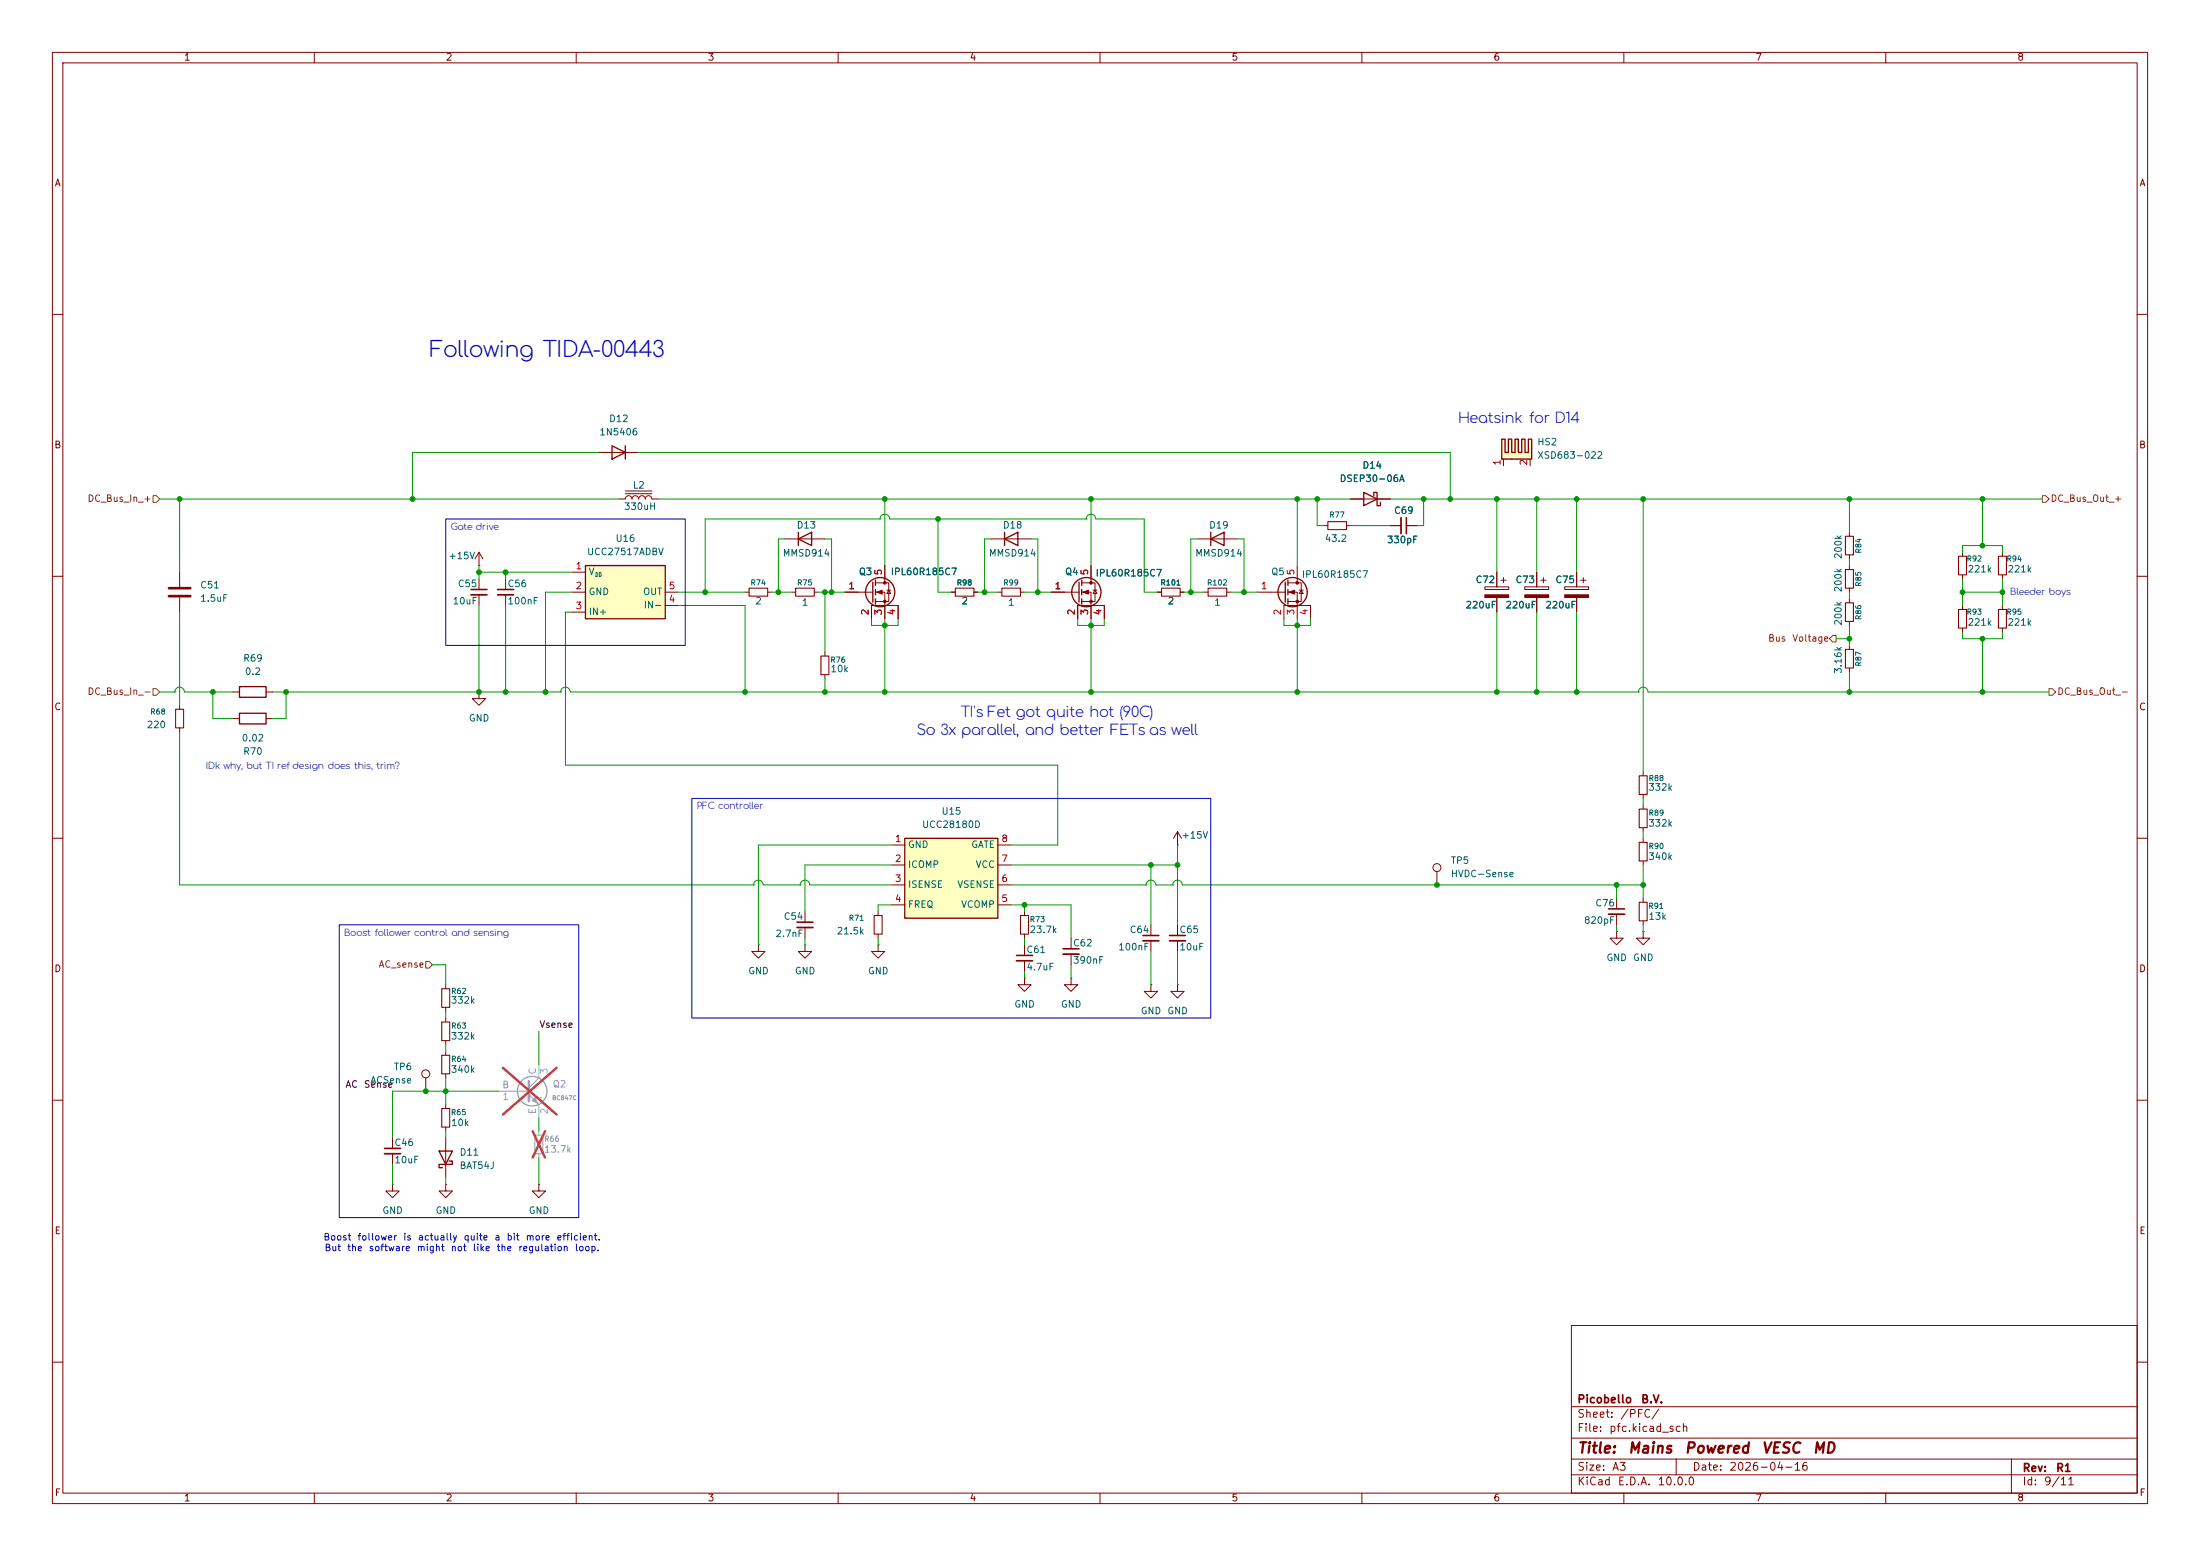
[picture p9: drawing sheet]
<svg xmlns="http://www.w3.org/2000/svg" width="420mm" height="297mm" viewBox="0 0 420 297" stroke-linecap="round" stroke-linejoin="round" font-family="sans-serif">
<g fill="none" stroke="#840000" stroke-width=".19">
<path d="M10 10h400v277h-400zM12 12h396v273h-396zM60 10v2M110 10v2M160 10v2M210 10v2M260 10v2M310 10v2M360 10v2M10 60h2M408 60h2M10 110h2"/>
<path d="M96.5 110.5v2M96.5 113.5v2.1M408 110h2M10 160h2M408 160h2M10 210h2M408 210h2M300 253h108v32h-108zM10 260h2M300 278.5h108M300 274.5h108M300 268.5h108"/>
<path d="M320 278.5v3M384 278.5v6.5M408 260h2M60 285v2M110 285v2M160 285v2M210 285v2M260 285v2M300 281.5h108M310 285v2M360 285v2"/>
</g>
<path d="M95 112.5h3" fill="none" stroke="#840000" stroke-width=".3"/>
<path d="M95 113.5h3" fill="none" stroke="#840000" stroke-width=".33"/>
<g fill="#ffffc2">
<path d="M286.7 83.8h.6v2.6h.7v-2.6h.6v2.6h.6l-.6 1.2h-1.9z"/>
<path d="M289.2 83.8h.7v2.6h.6v-2.6h.6v2.6h.7v-2.6h.6v3.8h-3.8l.6-1.2z"/>
</g>
<path d="M116.8 85.1l2.6 1.3-2.6 1.2zM119.4 85.1v2.5M286.7 83.8h.6v2.6h.7v-2.6h.6v2.6h.6v-2.6h.7v2.6h.6v-2.6h.6v2.6h.7v-2.6h.6v3.8h-5.7zM45.7 131.1h5.1v2h-5.1zM45.7 136.1h5.1v2.1h-5.1z" fill="none" stroke="#840000" stroke-width=".25"/>
<g fill="none" stroke="#840000" stroke-width=".19">
<path d="M114.3 86.4h7.6M118.1 95.3h1.3a.64 .64 0 0 1 .6-.7 .64 .64 0 0 1 .6 .7 .64 .64 0 0 1 .7-.7 .64 .64 0 0 1 .6 .7 .64 .64 0 0 1 .7-.7 .64 .64 0 0 1 .6 .7 .64 .64 0 0 1 .6-.7 .64 .64 0 0 1 .7 .7h1.2M119.4 94.2h5.1M119.4 93.7h5.1M287 87.6v1.3M292.1 87.6v1.3M34.3 109.2v2.8M34.3 114v2.8M142.2 113h.8M146.6 113h.7M283.5 112h4.5v.5h-4.5zM285.7 109.2v2.8"/>
<path d="M285.7 114v2.8M286.5 110.7h1M287 110.2v1.1M291.1 112h4.6v.5h-4.6zM293.4 109.2v2.8M293.4 114v2.8M294.1 110.7h1M294.6 110.2v1.1M34.3 134.6v.8M34.3 138.9v.8M44.4 132.1h1.3M44.4 137.2h1.3"/>
<path d="M50.8 132.1h1.3M50.8 137.2h1.3M91.4 132.1v1.3h-1.2l1.2 1.2 1.3-1.2h-1.3M91.4 132.1h.1"/>
</g>
<g fill="#840000" stroke="#840000" stroke-width=".19">
<path d="M291.1 113.5h4.6v.5h-4.6z"/>
<path d="M283.5 113.5h4.5v.5h-4.5z"/>
</g>
<path d="M32.3 112.3h4M32.3 113.8h4" fill="none" stroke="#840000" stroke-width=".51"/>
<path d="M143 112.3h3.6v1.5h-3.6zM33.5 135.4h1.6v3.5h-1.6z" fill="none" stroke="#840000" stroke-width=".2"/>
<path d="M111.8 108h15.2v10.1h-15.2z" fill="#ffffc2"/>
<g fill="none" stroke="#840000" stroke-width=".25">
<path d="M260.3 94l2.6 1.3-2.6 1.2zM262.3 94.6v-.6h.6v2.5h.6v-.6M111.8 108h15.2v10.1h-15.2zM166.6 111.1v3.8M167.1 110.7v1.1M167.1 112.5v1M167.1 114.3v1M206 111.1v3.8M206.5 110.7v1.1M206.5 112.5v1M206.5 114.3v1M231.1 102.9l2.6-1.3v2.5z"/>
<path d="M231.1 101.6v2.5M245.4 111.1v3.8M245.9 110.7v1.1M245.9 112.5v1M245.9 114.3v1M83.8 219.7h2.6l-1.3 2.5zM85.7 221.6h.7v.6h-2.6v.7h.7"/>
<circle cx="168" cy="113" r="2.79"/>
<circle cx="207.4" cy="113" r="2.79"/>
<circle cx="246.8" cy="113" r="2.79"/>
</g>
<g fill="none" stroke="#840000" stroke-width=".19">
<path d="M257.8 95.3h7.6M91.4 108h.1M91.4 105.4l.8 1.3M91.4 105.4l-.7 1.3M91.4 105.4v2.6M91.4 110.5v2M91.4 113.5v2.1M109.2 109.2h2.6M109.2 113h2.6M109.2 116.8h2.6M127 113h2.5M127 115.6h2.5"/>
<path d="M151.1 113h.8M155.4 113h.8M161.3 113h5.3M166.4 118.1v-2.5h5v2.5M167.1 111.3h2.6v3.5h-2.6M167.1 113h1.8v5.1M168.9 108v3.3M169.3 112.6h.8M169.7 112.6l.4 .7h-.8zM200.7 113h5.3M205.7 118.1v-2.5h5.1v2.5M206.5 111.3h2.5v3.5h-2.5"/>
<path d="M206.5 113h1.8v5.1M208.3 108v3.3M208.7 112.6h.7M209 112.6l.4 .7h-.7zM221 113h.7M225.3 113h.8M228.6 102.9h7.6M229.9 113h.7M234.2 113h.7M240 113h5.4M245.1 118.1v-2.5h5.1v2.5M245.9 111.3h2.5v3.5h-2.5"/>
<path d="M245.9 113h1.7v5.1M247.6 108v3.3M248 112.6h.8M248.4 112.6l.4 .7h-.8zM252.7 100.3h.8M257 100.3h.8M265.4 100.3h2.1M268.5 100.3h2M298.7 112h4.6v.5h-4.6zM301 109.2v2.8M301 114v2.8M301.8 110.7h1"/>
<path d="M302.3 110.2v1.1M353.1 101.6v.8M353.1 105.9v.8M353.1 108v.7M353.1 112.3v.7M353.1 114.3v.8M353.1 118.6v.8M374.6 105.4v.8M374.6 109.7v.8M374.6 115.6v.7M374.6 119.9v.8M382.3 105.4v.8"/>
<path d="M382.3 109.7v.8M382.3 115.6v.7M382.3 119.9v.8M157.5 124.5v.7M157.5 128.8v.7M353.1 123.2v.8M353.1 127.5v.8M224.8 158.8v2.5M224.8 158.8l-.8 1.2M224.8 158.8l.8 1.2M313.7 147.3v.8M313.7 151.6v.8"/>
<path d="M313.7 153.7v.7M313.7 158v.8M195.6 174v.8M195.6 178.3v.8M219.7 176.5v2.1M219.7 179.6v2M224.8 161.3h.1M224.8 176.5v2.1M224.8 179.6v2M274.3 166.4v2.5M308.6 177.8v1.3h-1.3l1.3 1.2 1.3-1.2h-1.3M308.6 177.8h.1"/>
<path d="M308.6 171.5v2M308.6 174.5v2M313.7 177.8v1.3h-1.3l1.3 1.2 1.3-1.2h-1.3M313.7 177.8h.1M313.7 160v.8M313.7 164.3v.8M313.7 171.5v.7M313.7 175.8v.7M85.1 188v.7M85.1 192.3v.7M85.1 194.3v.8M85.1 198.6v.8"/>
<path d="M195.6 186.7v1.3h-1.3l1.3 1.2 1.2-1.2h-1.2M195.6 186.7h.1M195.6 180.3v2.1M195.6 183.4v2M224.8 188v1.2h-1.3l1.3 1.3 1.3-1.3h-1.3M224.8 188h.1M74.9 217.2v2M81.3 205.7v2.6M85.1 200.7v.7M85.1 205v.7M85.1 210.8v.8M85.1 215.1v.8"/>
<path d="M85.1 217.2v7.6M74.9 226.1v1.2h1.3l-1.3 1.3-1.2-1.3h1.2M74.9 226.1h.1M74.9 220.2v2M85.1 226.1v1.2h1.3l-1.3 1.3-1.3-1.3h1.3M85.1 226.1h.1M102.9 226.1v1.2h1.2l-1.2 1.3-1.3-1.3h1.3M102.9 226.1h.1"/>
<circle cx="274.3" cy="165.6" r=".76"/>
<circle cx="81.3" cy="205" r=".76"/>
</g>
<path d="M268.5 98.8v3.1M89.9 112.5h3.1M218.2 178.6h3M223.3 178.6h3M307.1 173.5h3M194.1 182.4h3M73.4 219.2h3.1" fill="none" stroke="#840000" stroke-width=".3"/>
<path d="M267.5 98.8v3.1M89.9 113.5h3.1M218.2 179.6h3M223.3 179.6h3M307.1 174.5h3M194.1 183.4h3M73.4 220.2h3.1" fill="none" stroke="#840000" stroke-width=".33"/>
<g fill="#840000" stroke="#840000" stroke-width=".19">
<path d="M298.7 113.5h4.6v.5h-4.6z"/>
<path d="M167.4 113l1-.4v.8z"/>
<path d="M246.1 113l1-.4v.8z"/>
<path d="M206.8 113l1-.4v.8z"/>
<circle cx="168.9" cy="111.3" r=".25"/>
<circle cx="168.9" cy="114.8" r=".25"/>
<circle cx="247.6" cy="111.3" r=".25"/>
<circle cx="247.6" cy="114.8" r=".25"/>
<circle cx="208.3" cy="111.3" r=".25"/>
<circle cx="208.3" cy="114.8" r=".25"/>
</g>
<g fill="none" stroke="#840000" stroke-width=".2">
<path d="M253.5 99.6h3.5v1.5h-3.5zM151.9 112.3h3.5v1.5h-3.5zM221.7 112.3h3.6v1.5h-3.6zM230.6 112.3h3.6v1.5h-3.6zM352.3 115.1h1.5v3.5h-1.5zM352.3 102.4h1.5v3.5h-1.5zM352.3 108.7h1.5v3.6h-1.5zM373.9 116.3h1.5v3.6h-1.5zM373.9 106.2h1.5v3.5h-1.5zM381.5 116.3h1.5v3.6h-1.5zM381.5 106.2h1.5v3.5h-1.5zM156.7 125.2h1.5v3.6h-1.5z"/>
<path d="M352.3 124h1.5v3.5h-1.5zM312.9 154.4h1.6v3.6h-1.6zM312.9 148.1h1.6v3.5h-1.6zM194.8 174.8h1.5v3.5h-1.5zM312.9 172.2h1.6v3.6h-1.6zM312.9 160.8h1.6v3.5h-1.6zM84.3 195.1h1.6v3.5h-1.6zM84.3 188.7h1.6v3.6h-1.6zM84.3 201.4h1.6v3.6h-1.6zM84.3 211.6h1.6v3.5h-1.6z"/>
</g>
<path d="M102.1 216.7h1.5v3.5h-1.5z" fill="none" stroke="#a1a1a1" stroke-width=".2"/>
<path d="M95.2 208.3h5.8M101 208.9l1.9 1.9v2.6M102.9 203.2v2.5l-1.9 1.9M102.9 215.9v.8M103.1 209.6h.1M102.9 220.2v.8" fill="none" stroke="#a1a1a1" stroke-width=".19"/>
<path d="M96 203.8l10.3 8.9M101.7 215.9l2.3 5M104 215.9l-2.3 5M106.3 203.8l-10.3 8.9" fill="none" stroke="#e12e31" stroke-width=".46"/>
<path d="M101 206.4v3.8" fill="none" stroke="#a1a1a1" stroke-width=".51"/>
<circle cx="101.6" cy="208.3" r="2.82" fill="none" stroke="#a1a1a1" stroke-width=".25"/>
<path d="M101.6 210.1l.5-.5 .5 1z" fill="#a1a1a1" stroke="#a1a1a1" stroke-width=".19"/>
<path d="M172.7 160h17.8v15.3h-17.8z" fill="#ffffc2"/>
<path d="M152.4 102.9l2.5-1.3v2.5zM152.4 101.6v2.5M191.8 102.9l2.5-1.3v2.5zM191.8 101.6v2.5M172.7 160h17.8v15.3h-17.8z" fill="none" stroke="#840000" stroke-width=".25"/>
<g fill="none" stroke="#840000" stroke-width=".19">
<path d="M257.8 95.3h2.5M262.9 95.3h2.5M149.9 102.9h7.6M161.3 113h2.5M166.4 115.6v2.5M168.9 108v2.5M168.9 115.6v2.5M171.4 115.6v2.5M181.6 113h.8M185.9 113h.8M189.2 102.9h7.6M190.5 113h.8"/>
<path d="M194.8 113h.8M200.7 113h2.5M205.7 115.6v2.5M208.3 108v2.5M208.3 115.6v2.5M210.8 115.6v2.5M221 113h.7M225.3 113h.8M265.4 100.3h2.1M268.5 100.3h2M285.7 109.2v2.8M285.7 114v2.8"/>
<path d="M293.4 109.2v2.8M293.4 114v2.8M301 109.2v2.8M301 114v2.8M153.7 174v2M153.7 177v2.1M167.6 174v.8M167.6 178.3v.8M170.2 161.3h2.5M170.2 165.1h2.5M170.2 168.9h2.5M170.2 172.7h2.5"/>
<path d="M190.5 161.3h2.5M190.5 165.1h2.5M190.5 168.9h2.5M190.5 172.7h2.5M204.5 179.1v2M144.8 180.3v1.3h-1.3l1.3 1.3 1.2-1.3h-1.2M144.8 180.3h.1M153.7 180.3v1.3h-1.3l1.3 1.3 1.2-1.3h-1.2M153.7 180.3h.1M167.6 180.3v1.3h-1.2l1.2 1.3 1.3-1.3h-1.3M167.6 180.3h.1M204.5 186.7v1.3h-1.3l1.3 1.2 1.2-1.2h-1.2"/>
<path d="M204.5 186.7h.1M204.5 182.1v2.1M219.7 188v1.2h-1.3l1.3 1.3 1.3-1.3h-1.3M219.7 188h.1"/>
</g>
<path d="M182.4 112.3h3.5v1.5h-3.5zM191.3 112.3h3.5v1.5h-3.5zM166.9 174.8h1.5v3.5h-1.5z" fill="none" stroke="#840000" stroke-width=".2"/>
<path d="M152.1 176h3.1M202.9 181.1h3.1" fill="none" stroke="#840000" stroke-width=".3"/>
<path d="M152.1 177h3.1M202.9 182.1h3.1" fill="none" stroke="#840000" stroke-width=".33"/>
<path d="M29.2 94.6h.6l.7 .7-.7 .6h-.6zM389.9 94.6h.6l.7 .7-.7 .6h-.6zM29.2 131.4h.6l.7 .7-.7 .6h-.6zM349.9 121.3h.6v1.3h-.6l-.7-.7zM391.2 131.4h.6l.6 .7-.6 .6h-.6zM81.3 183.5h.6l.6 .7-.6 .6h-.6z" fill="none" stroke="#725600" stroke-width=".19"/>
<g fill="none" stroke="#009600" stroke-width=".19">
<path d="M30.5 95.3h87.6M34.3 95.3v13.9M114.3 86.4h-35.6v8.9M121.9 86.4h155v8.9M125.7 95.3h132.1M168 99.1h.1M168 99.1a.91 .91 0 0 1 .9-1 .91 .91 0 0 1 .9 1h37.6M168 99.1h-33.4v13.9M168.9 95.3v12.7M179.1 99.1v13.9h2.5M207.4 99.1h.1M207.4 99.1a.91 .91 0 0 1 .9-1 .91 .91 0 0 1 .9 1h9.2v13.9h2.6"/>
<path d="M208.3 95.3v12.7M247.6 95.3v12.7M251.5 95.3v5h1.2M265.4 95.3h124.5M271.8 95.3v5h-1.3M285.7 95.3v13.9M293.4 95.3v13.9M301 95.3v13.9M313.7 95.3v52M353.1 95.3v6.3M378.5 95.3v8.8M34.3 116.8v17.8"/>
<path d="M91.4 109.2h17.8M91.4 108v2.5M91.4 115.6v16.5M96.5 109.2v1.3M96.5 115.6v16.5M109.2 113h-5.1v19.1M109.2 116.8h-1.3v29.3h94v15.2h-8.9M129.5 113h12.7M129.5 115.6h12.7v16.5M147.3 113h3.8M149.9 102.9h-1.3v10.1M156.2 113h5.1"/>
<path d="M157.5 102.9h1.2v10.1M157.5 113v11.5M166.4 118.1v1.3h5v-1.3M168.9 118.1v14M186.7 113h3.8M189.2 102.9h-1.2v10.1M195.6 113h5.1M196.8 102.9h1.3v10.1M205.7 118.1v1.3h5.1v-1.3M208.3 118.1v14M226.1 113h3.8M228.6 102.9h-1.3v10.1"/>
<path d="M234.9 113h5.1M236.2 102.9h1.3v10.1M245.1 118.1v1.3h5.1v-1.3M247.6 118.1v14M257.8 100.3h7.6M285.7 116.8v15.3M293.4 116.8v15.3M301 116.8v15.3M353.1 106.7v1.3M353.1 113v1.3M353.1 119.4v3.8M374.6 113h7.7"/>
<path d="M374.6 105.4v-1.3h7.7v1.3M374.6 110.5v5.1M382.3 110.5v5.1M30.5 132.1h2.9M33.4 132.1h.1M33.4 132.1a.91 .91 0 0 1 .9-.9 .91 .91 0 0 1 .9 .9h9.2M34.3 139.7v29.2h109.6M40.6 132.1v5.1h3.8M52.1 132.1h54.9M54.6 132.1v5.1h-2.5M107 132.1h.1M107 132.1a.91 .91 0 0 1 .9-.9 .91 .91 0 0 1 1 .9h203.9"/>
<path d="M157.5 129.5v2.6M312.8 132.1h.1M312.8 132.1a.91 .91 0 0 1 .9-.9 .91 .91 0 0 1 .9 .9h76.6M350.5 121.9h2.6M353.1 128.3v3.8M374.6 120.7v1.2h7.7v-1.2M378.5 121.9v10.2M313.7 152.4v1.3M313.7 158.8v1.2M143.9 168.9h.1M143.9 168.9a.91 .91 0 0 1 .9-.9 .91 .91 0 0 1 .9 .9h7.1M152.8 168.9h.1"/>
<path d="M152.8 168.9a.91 .91 0 0 1 .9-.9 .91 .91 0 0 1 .9 .9h15.6M153.7 179.1v1.2M167.6 179.1v1.2M170.2 172.7h-2.6v1.3M170.2 165.1h-16.5v8.9M170.2 161.3h-25.4v19M193 172.7h11.5v6.4M193 165.1h31.8M193 168.9h25.8M195.6 172.7v1.3M195.6 179.1v1.2M218.8 168.9h.1"/>
<path d="M218.8 168.9a.91 .91 0 0 1 .9-.9 .91 .91 0 0 1 .9 .9h3.3M219.7 165.1v11.4M223.9 168.9h.1M223.9 168.9a.91 .91 0 0 1 .9-.9 .91 .91 0 0 1 .9 .9h88M224.8 161.3v15.2M308.6 168.9v2.6M308.6 176.5v1.3M313.7 165.1v6.4M313.7 176.5v1.3M82.5 184.2h2.6v3.8M85.1 193v1.3M85.1 199.4v1.3"/>
<path d="M102.9 196.9v6.3M195.6 185.4v1.3M204.5 184.2v2.5M219.7 181.6v6.4M224.8 181.6v6.4M85.1 205.7v5.1M85.1 215.9v1.3M95.2 208.3h-20.3v8.9M102.9 213.4v2.5M74.9 222.2v3.9M85.1 224.8v1.3M102.9 221v5.1"/>
</g>
<path d="M85.1 99.1h45.7v24.1h-45.7zM132.1 152.4h99v41.9h-99zM64.8 176.5h45.7v55.9h-45.7z" fill="none" stroke="#0000c2" stroke-width=".19"/>
<g fill="#009600" stroke="#009600" stroke-width=".19">
<circle cx="224.8" cy="165.1" r=".46"/>
<circle cx="219.7" cy="165.1" r=".46"/>
<circle cx="208.3" cy="119.4" r=".46"/>
<circle cx="168.9" cy="95.3" r=".46"/>
<circle cx="179.1" cy="99.1" r=".46"/>
<circle cx="188" cy="113" r=".46"/>
<circle cx="104.1" cy="132.1" r=".46"/>
<circle cx="158.7" cy="113" r=".46"/>
<circle cx="168.9" cy="119.4" r=".46"/>
<circle cx="157.5" cy="132.1" r=".46"/>
<circle cx="168.9" cy="132.1" r=".46"/>
<circle cx="142.2" cy="132.1" r=".46"/>
<circle cx="134.6" cy="113" r=".46"/>
<circle cx="85.1" cy="208.3" r=".46"/>
<circle cx="81.3" cy="208.3" r=".46"/>
<circle cx="157.5" cy="113" r=".46"/>
<circle cx="96.5" cy="109.2" r=".46"/>
<circle cx="91.4" cy="109.2" r=".46"/>
<circle cx="148.6" cy="113" r=".46"/>
<circle cx="96.5" cy="132.1" r=".46"/>
<circle cx="54.6" cy="132.1" r=".46"/>
<circle cx="91.4" cy="132.1" r=".46"/>
<circle cx="34.3" cy="95.3" r=".46"/>
<circle cx="78.7" cy="95.3" r=".46"/>
<circle cx="40.6" cy="132.1" r=".46"/>
<circle cx="285.7" cy="132.1" r=".46"/>
<circle cx="293.4" cy="132.1" r=".46"/>
<circle cx="285.7" cy="95.3" r=".46"/>
<circle cx="301" cy="95.3" r=".46"/>
<circle cx="293.4" cy="95.3" r=".46"/>
<circle cx="301" cy="132.1" r=".46"/>
<circle cx="313.7" cy="95.3" r=".46"/>
<circle cx="313.7" cy="168.9" r=".46"/>
<circle cx="308.6" cy="168.9" r=".46"/>
<circle cx="198.1" cy="113" r=".46"/>
<circle cx="208.3" cy="95.3" r=".46"/>
<circle cx="247.6" cy="132.1" r=".46"/>
<circle cx="237.5" cy="113" r=".46"/>
<circle cx="227.3" cy="113" r=".46"/>
<circle cx="195.6" cy="172.7" r=".46"/>
<circle cx="274.3" cy="168.9" r=".46"/>
<circle cx="208.3" cy="132.1" r=".46"/>
<circle cx="247.6" cy="95.3" r=".46"/>
<circle cx="271.8" cy="95.3" r=".46"/>
<circle cx="251.5" cy="95.3" r=".46"/>
<circle cx="276.9" cy="95.3" r=".46"/>
<circle cx="247.6" cy="119.4" r=".46"/>
<circle cx="374.6" cy="113" r=".46"/>
<circle cx="378.5" cy="95.3" r=".46"/>
<circle cx="378.5" cy="104.1" r=".46"/>
<circle cx="378.5" cy="121.9" r=".46"/>
<circle cx="382.3" cy="113" r=".46"/>
<circle cx="378.5" cy="132.1" r=".46"/>
<circle cx="353.1" cy="95.3" r=".46"/>
<circle cx="353.1" cy="121.9" r=".46"/>
<circle cx="353.1" cy="132.1" r=".46"/>
</g>
<text font-size="4.2" fill="#0000c2" x="82.1" y="68.2">Following TIDA-00443</text>
<g font-size="2.8" fill="#0000c2">
<text x="278.3" y="80.7">Heatsink for D14</text>
<text x="183.4" y="136.9">TI's Fet got quite hot (90C)</text>
<text x="175" y="140.3">So 3x parallel, and better FETs as well</text>
</g>
<g font-size="2" fill="#840000">
<text x="301" y="277.9">Title:</text>
<text x="310.6" y="277.9">Mains</text>
<text x="321.4" y="277.9">Powered</text>
<text x="336.2" y="277.9">VESC</text>
<text x="345.9" y="277.9">MD</text>
</g>
<g font-size="1.8" fill="#0000c2">
<text x="86" y="101.1">Gate drive</text>
<text x="383.8" y="113.6">Bleeder boys</text>
<text x="39.3" y="146.8">IDk why, but TI ref design does this, trim?</text>
<text x="133" y="154.5">PFC controller</text>
<text x="65.7" y="178.6">Boost follower control and sensing</text>
</g>
<g font-size="1.5" fill="#840000">
<text x="301" y="268.2">Picobello</text>
<text x="313.2" y="268.2">B.V.</text>
<text x="301" y="273.7">File:</text>
<text x="301" y="271">Sheet:</text>
<text x="307.1" y="273.7">pfc.kicad_sch</text>
<text x="309.2" y="271">/PFC/</text>
<text x="301" y="281.1">Size:</text>
<text x="307.6" y="281.1">A3</text>
<text x="323" y="281.1">Date:</text>
<text x="330" y="281.1">2026-04-16</text>
<text x="386" y="281.3">Rev:</text>
<text x="392.4" y="281.3">R1</text>
<text x="301" y="283.9">KiCad</text>
<text x="308.7" y="283.9">E.D.A.</text>
<text x="316.3" y="283.9">10.0.0</text>
<text x="386" y="283.9">Id:</text>
<text x="390.1" y="283.9">9/11</text>
</g>
<g font-size="1.3" fill="#840000">
<text x="35" y="11.9">1</text>
<text x="85" y="11.9">2</text>
<text x="135" y="11.9">3</text>
<text x="185" y="11.9">4</text>
<text x="235" y="11.9">5</text>
<text x="285" y="11.9">6</text>
<text x="335" y="11.9">7</text>
<text x="385" y="11.9">8</text>
<text x="10.3" y="35.9">A</text>
<text x="408.3" y="35.9">A</text>
<text x="10.3" y="85.9">B</text>
<text x="408.2" y="85.9">B</text>
<text x="10.3" y="135.9">C</text>
<text x="408.2" y="135.9">C</text>
<text x="10.3" y="185.9">D</text>
<text x="408.2" y="185.9">D</text>
<text x="10.3" y="235.9">E</text>
<text x="408.3" y="235.9">E</text>
<text x="10.3" y="285.9">F</text>
<text x="35" y="286.9">1</text>
<text x="85" y="286.9">2</text>
<text x="135" y="286.9">3</text>
<text x="185" y="286.9">4</text>
<text x="235" y="286.9">5</text>
<text x="285" y="286.9">6</text>
<text x="335" y="286.9">7</text>
<text x="385" y="286.9">8</text>
<text x="408.3" y="285.9">F</text>
</g>
<g font-size="1.3" fill="#006464">
<text x="114.3" y="83.4">1N5406</text>
<text x="116.2" y="80.9">D12</text>
<text x="260" y="89.8">D14</text>
<text x="293.4" y="85.3">HS2</text>
<text x="293.4" y="87.9">XSD683-022</text>
<text x="120.7" y="93.6">L2</text>
<text x="255.6" y="92.3">DSEP30-06A</text>
<text x="119" y="97.6">330uH</text>
<text x="152" y="101.2">D13</text>
<text x="191.3" y="101.2">D18</text>
<text x="230.7" y="101.2">D19</text>
<text x="266" y="98.4">C69</text>
<text x="85.5" y="107">+15V</text>
<text x="112" y="106.3">UCC27517ADBV</text>
<text x="117.4" y="103.7">U16</text>
<text x="149.3" y="106.5">MMSD914</text>
<text x="188.7" y="106.5">MMSD914</text>
<text x="228.1" y="106.5">MMSD914</text>
<text x="252.8" y="103.7">43.2</text>
<text x="264.7" y="104">330pF</text>
<text x="351.9" y="106.8" transform="rotate(-90 351.9 106.8)">200k</text>
<text x="38.1" y="112.6">C51</text>
<text x="87.3" y="112.4">C55</text>
<text x="96.8" y="112.4">C56</text>
<text x="112.3" y="110.1">V</text>
<text x="112.3" y="113.9">GND</text>
<text x="122.7" y="113.9">OUT</text>
<text x="163.8" y="110.1">Q3</text>
<text x="169.9" y="110.1">IPL60R185C7</text>
<text x="203.2" y="110.1">Q4</text>
<text x="209.1" y="110.3">IPL60R185C7</text>
<text x="242.6" y="110.1">Q5</text>
<text x="248.4" y="110.6">IPL60R185C7</text>
<text x="281.6" y="111.6">C72</text>
<text x="289.2" y="111.6">C73</text>
<text x="296.8" y="111.6">C75</text>
<text x="351.9" y="113.2" transform="rotate(-90 351.9 113.2)">200k</text>
<text x="375.5" y="109.6">221k</text>
<text x="383.1" y="109.6">221k</text>
<text x="38.1" y="115.2">1.5uF</text>
<text x="86.3" y="115.7">10uF</text>
<text x="96.8" y="115.7">100nF</text>
<text x="112.3" y="117.7">IN+</text>
<text x="122.8" y="116.4">IN-</text>
<text x="144.1" y="115.7">2</text>
<text x="153" y="115.9">1</text>
<text x="183.4" y="115.7">2</text>
<text x="192.3" y="115.9">1</text>
<text x="222.8" y="115.7">2</text>
<text x="231.7" y="115.9">1</text>
<text x="279.7" y="116.4">220uF</text>
<text x="287.3" y="116.4">220uF</text>
<text x="294.9" y="116.4">220uF</text>
<text x="351.9" y="119.5" transform="rotate(-90 351.9 119.5)">200k</text>
<text x="375.5" y="119.7">221k</text>
<text x="383.1" y="119.7">221k</text>
<text x="46.3" y="126.6">R69</text>
<text x="46.6" y="129.1">0.2</text>
<text x="158.4" y="128.6">10k</text>
<text x="351.9" y="128.7" transform="rotate(-90 351.9 128.7)">3.16k</text>
<text x="27.9" y="139.3">220</text>
<text x="46" y="141.8">0.02</text>
<text x="89.4" y="138">GND</text>
<text x="46.3" y="144.4">R70</text>
<text x="179.6" y="155.8">U15</text>
<text x="314.6" y="151.2">332k</text>
<text x="175.9" y="158.3">UCC28180D</text>
<text x="225.5" y="160.4">+15V</text>
<text x="314.6" y="158.1">332k</text>
<text x="173.2" y="162.2">GND</text>
<text x="173.2" y="166">ICOMP</text>
<text x="185.3" y="162.2">GATE</text>
<text x="186.2" y="166">VCC</text>
<text x="276.9" y="165.2">TP5</text>
<text x="276.9" y="167.7">HVDC-Sense</text>
<text x="314.6" y="164.4">340k</text>
<text x="173.2" y="169.8">ISENSE</text>
<text x="173.2" y="173.6">FREQ</text>
<text x="182.7" y="169.8">VSENSE</text>
<text x="183.4" y="173.6">VCOMP</text>
<text x="304.5" y="173.3">C76</text>
<text x="147.9" y="179.2">2.7nF</text>
<text x="149.5" y="175.9">C54</text>
<text x="159.6" y="178.7">21.5k</text>
<text x="196.5" y="178.4">23.7k</text>
<text x="215.6" y="178.4">C64</text>
<text x="225.1" y="178.4">C65</text>
<text x="302.3" y="176.6">820pF</text>
<text x="314.6" y="175.9">13k</text>
<text x="195.8" y="182.2">C61</text>
<text x="195.8" y="185.5">4.7uF</text>
<text x="204.7" y="184.3">390nF</text>
<text x="204.7" y="180.9">C62</text>
<text x="213.4" y="181.7">100nF</text>
<text x="225.1" y="181.7">10uF</text>
<text x="306.6" y="183.7">GND</text>
<text x="311.7" y="183.7">GND</text>
<text x="86" y="191.9">332k</text>
<text x="142.7" y="186.3">GND</text>
<text x="151.6" y="186.3">GND</text>
<text x="165.6" y="186.3">GND</text>
<text x="193.5" y="192.6">GND</text>
<text x="202.4" y="192.6">GND</text>
<text x="217.7" y="193.9">GND</text>
<text x="222.8" y="193.9">GND</text>
<text x="86" y="198.7">332k</text>
<text x="70.6" y="207.1">ACSense</text>
<text x="75.1" y="204.6">TP6</text>
<text x="86" y="205.1">340k</text>
<text x="86" y="215.2">10k</text>
<text x="75.2" y="219">C46</text>
<text x="87.6" y="220.9">D11</text>
<text x="75.2" y="222.4">10uF</text>
<text x="87.6" y="223.4">BAT54J</text>
<text x="72.9" y="232">GND</text>
<text x="83.1" y="232">GND</text>
<text x="100.8" y="232">GND</text>
</g>
<g font-size="1.3" fill="#a90000">
<text x="286.8" y="89" transform="rotate(-90 286.8 89)">1</text>
<text x="291.8" y="89" transform="rotate(-90 291.8 89)">2</text>
<text x="109.8" y="109">1</text>
<text x="109.8" y="112.8">2</text>
<text x="127.6" y="112.8">5</text>
<text x="161.9" y="112.8">1</text>
<text x="168.7" y="109.9" transform="rotate(-90 168.7 109.9)">5</text>
<text x="201.2" y="112.8">1</text>
<text x="208" y="109.9" transform="rotate(-90 208 109.9)">5</text>
<text x="240.6" y="112.8">1</text>
<text x="247.4" y="109.9" transform="rotate(-90 247.4 109.9)">5</text>
<text x="109.8" y="116.6">3</text>
<text x="127.6" y="115.3">4</text>
<text x="166.1" y="117.5" transform="rotate(-90 166.1 117.5)">2</text>
<text x="168.7" y="117.5" transform="rotate(-90 168.7 117.5)">3</text>
<text x="171.2" y="117.5" transform="rotate(-90 171.2 117.5)">4</text>
<text x="205.5" y="117.5" transform="rotate(-90 205.5 117.5)">2</text>
<text x="208" y="117.5" transform="rotate(-90 208 117.5)">3</text>
<text x="210.6" y="117.5" transform="rotate(-90 210.6 117.5)">4</text>
<text x="244.9" y="117.5" transform="rotate(-90 244.9 117.5)">2</text>
<text x="247.4" y="117.5" transform="rotate(-90 247.4 117.5)">3</text>
<text x="249.9" y="117.5" transform="rotate(-90 249.9 117.5)">4</text>
<text x="170.7" y="161">1</text>
<text x="191.1" y="161">8</text>
<text x="170.7" y="164.8">2</text>
<text x="191.1" y="164.8">7</text>
<text x="170.7" y="168.7">3</text>
<text x="170.7" y="172.5">4</text>
<text x="191.1" y="172.5">5</text>
<text x="191.1" y="168.7">6</text>
</g>
<g font-size="1.3" fill="#725600">
<text x="16.6" y="96.1">DC_Bus_In_+</text>
<text x="391.4" y="96.1">DC_Bus_Out_+</text>
<text x="337.4" y="122.8">Bus</text>
<text x="342" y="122.8">Voltage</text>
<text x="16.6" y="132.9">DC_Bus_In_-</text>
<text x="392.6" y="132.9">DC_Bus_Out_-</text>
<text x="72.2" y="185">AC_sense</text>
</g>
<g font-size="1.3" fill="#0f0f0f">
<text x="102.9" y="196.5">Vsense</text>
<text x="65.8" y="207.9">AC</text>
<text x="69.4" y="207.9">Sense</text>
</g>
<g font-size="1.3" fill="#989898">
<text x="95.8" y="208">B</text>
<text x="102.6" y="205.2" transform="rotate(-90 102.6 205.2)">C</text>
<text x="105.4" y="207.9">Q2</text>
<text x="102.6" y="212.8" transform="rotate(-90 102.6 212.8)">E</text>
<text x="103.7" y="220.3">13.7k</text>
</g>
<g font-size="1.3" fill="#aaa">
<text x="104.9" y="205.2" transform="rotate(-90 104.9 205.2)">3</text>
<text x="95.8" y="210.3">1</text>
<text x="104.9" y="212.8" transform="rotate(-90 104.9 212.8)">2</text>
</g>
<g font-size="1.3" fill="#0000c2">
<text x="61.6" y="237.1">Boost</text>
<text x="61.8" y="239.1">But</text>
<text x="66.2" y="239.1">the</text>
<text x="68.1" y="237.1">follower</text>
<text x="70.3" y="239.1">software</text>
<text x="76.9" y="237.1">is</text>
<text x="79.4" y="239.1">might</text>
<text x="79.7" y="237.1">actually</text>
<text x="85.9" y="239.1">not</text>
<text x="88.4" y="237.1">quite</text>
<text x="90.1" y="239.1">like</text>
<text x="94.3" y="237.1">a</text>
<text x="94.7" y="239.1">the</text>
<text x="96.6" y="237.1">bit</text>
<text x="98.8" y="239.1">regulation</text>
<text x="100.2" y="237.1">more</text>
<text x="106.1" y="237.1">efficient.</text>
<text x="109.6" y="239.1">loop.</text>
</g>
<g font-size="1" fill="#006464">
<text x="253.7" y="99">R77</text>
<text x="355.6" y="105.7" transform="rotate(-90 355.6 105.7)">R84</text>
<text x="375.3" y="107.4">R92</text>
<text x="383" y="107.4">R94</text>
<text x="143.2" y="112">R74</text>
<text x="152.1" y="112">R75</text>
<text x="182.5" y="112">R98</text>
<text x="191.4" y="112">R99</text>
<text x="221.4" y="112">R101</text>
<text x="230.3" y="112">R102</text>
<text x="355.6" y="112.1" transform="rotate(-90 355.6 112.1)">R85</text>
<text x="355.6" y="118.4" transform="rotate(-90 355.6 118.4)">R86</text>
<text x="375.3" y="117.6">R93</text>
<text x="383" y="117.6">R95</text>
<text x="158.4" y="126.7">R76</text>
<text x="355.6" y="127.3" transform="rotate(-90 355.6 127.3)">R87</text>
<text x="28.6" y="136.6">R68</text>
<text x="314.6" y="149.3">R88</text>
<text x="314.6" y="155.9">R89</text>
<text x="314.6" y="162.3">R90</text>
<text x="314.6" y="173.7">R91</text>
<text x="161.9" y="176">R71</text>
<text x="196.5" y="176.3">R73</text>
<text x="86" y="190">R62</text>
<text x="86" y="196.6">R63</text>
<text x="86" y="202.9">R64</text>
<text x="86" y="213.1">R65</text>
</g>
<text font-size="1" fill="#989898" x="103.8" y="218.2">R66</text>
<text font-size=".8" fill="#006464" x="113.6" y="110.3">DD</text>
<text font-size=".8" fill="#989898" x="105.3" y="210.2">BC847C</text>
</svg>
